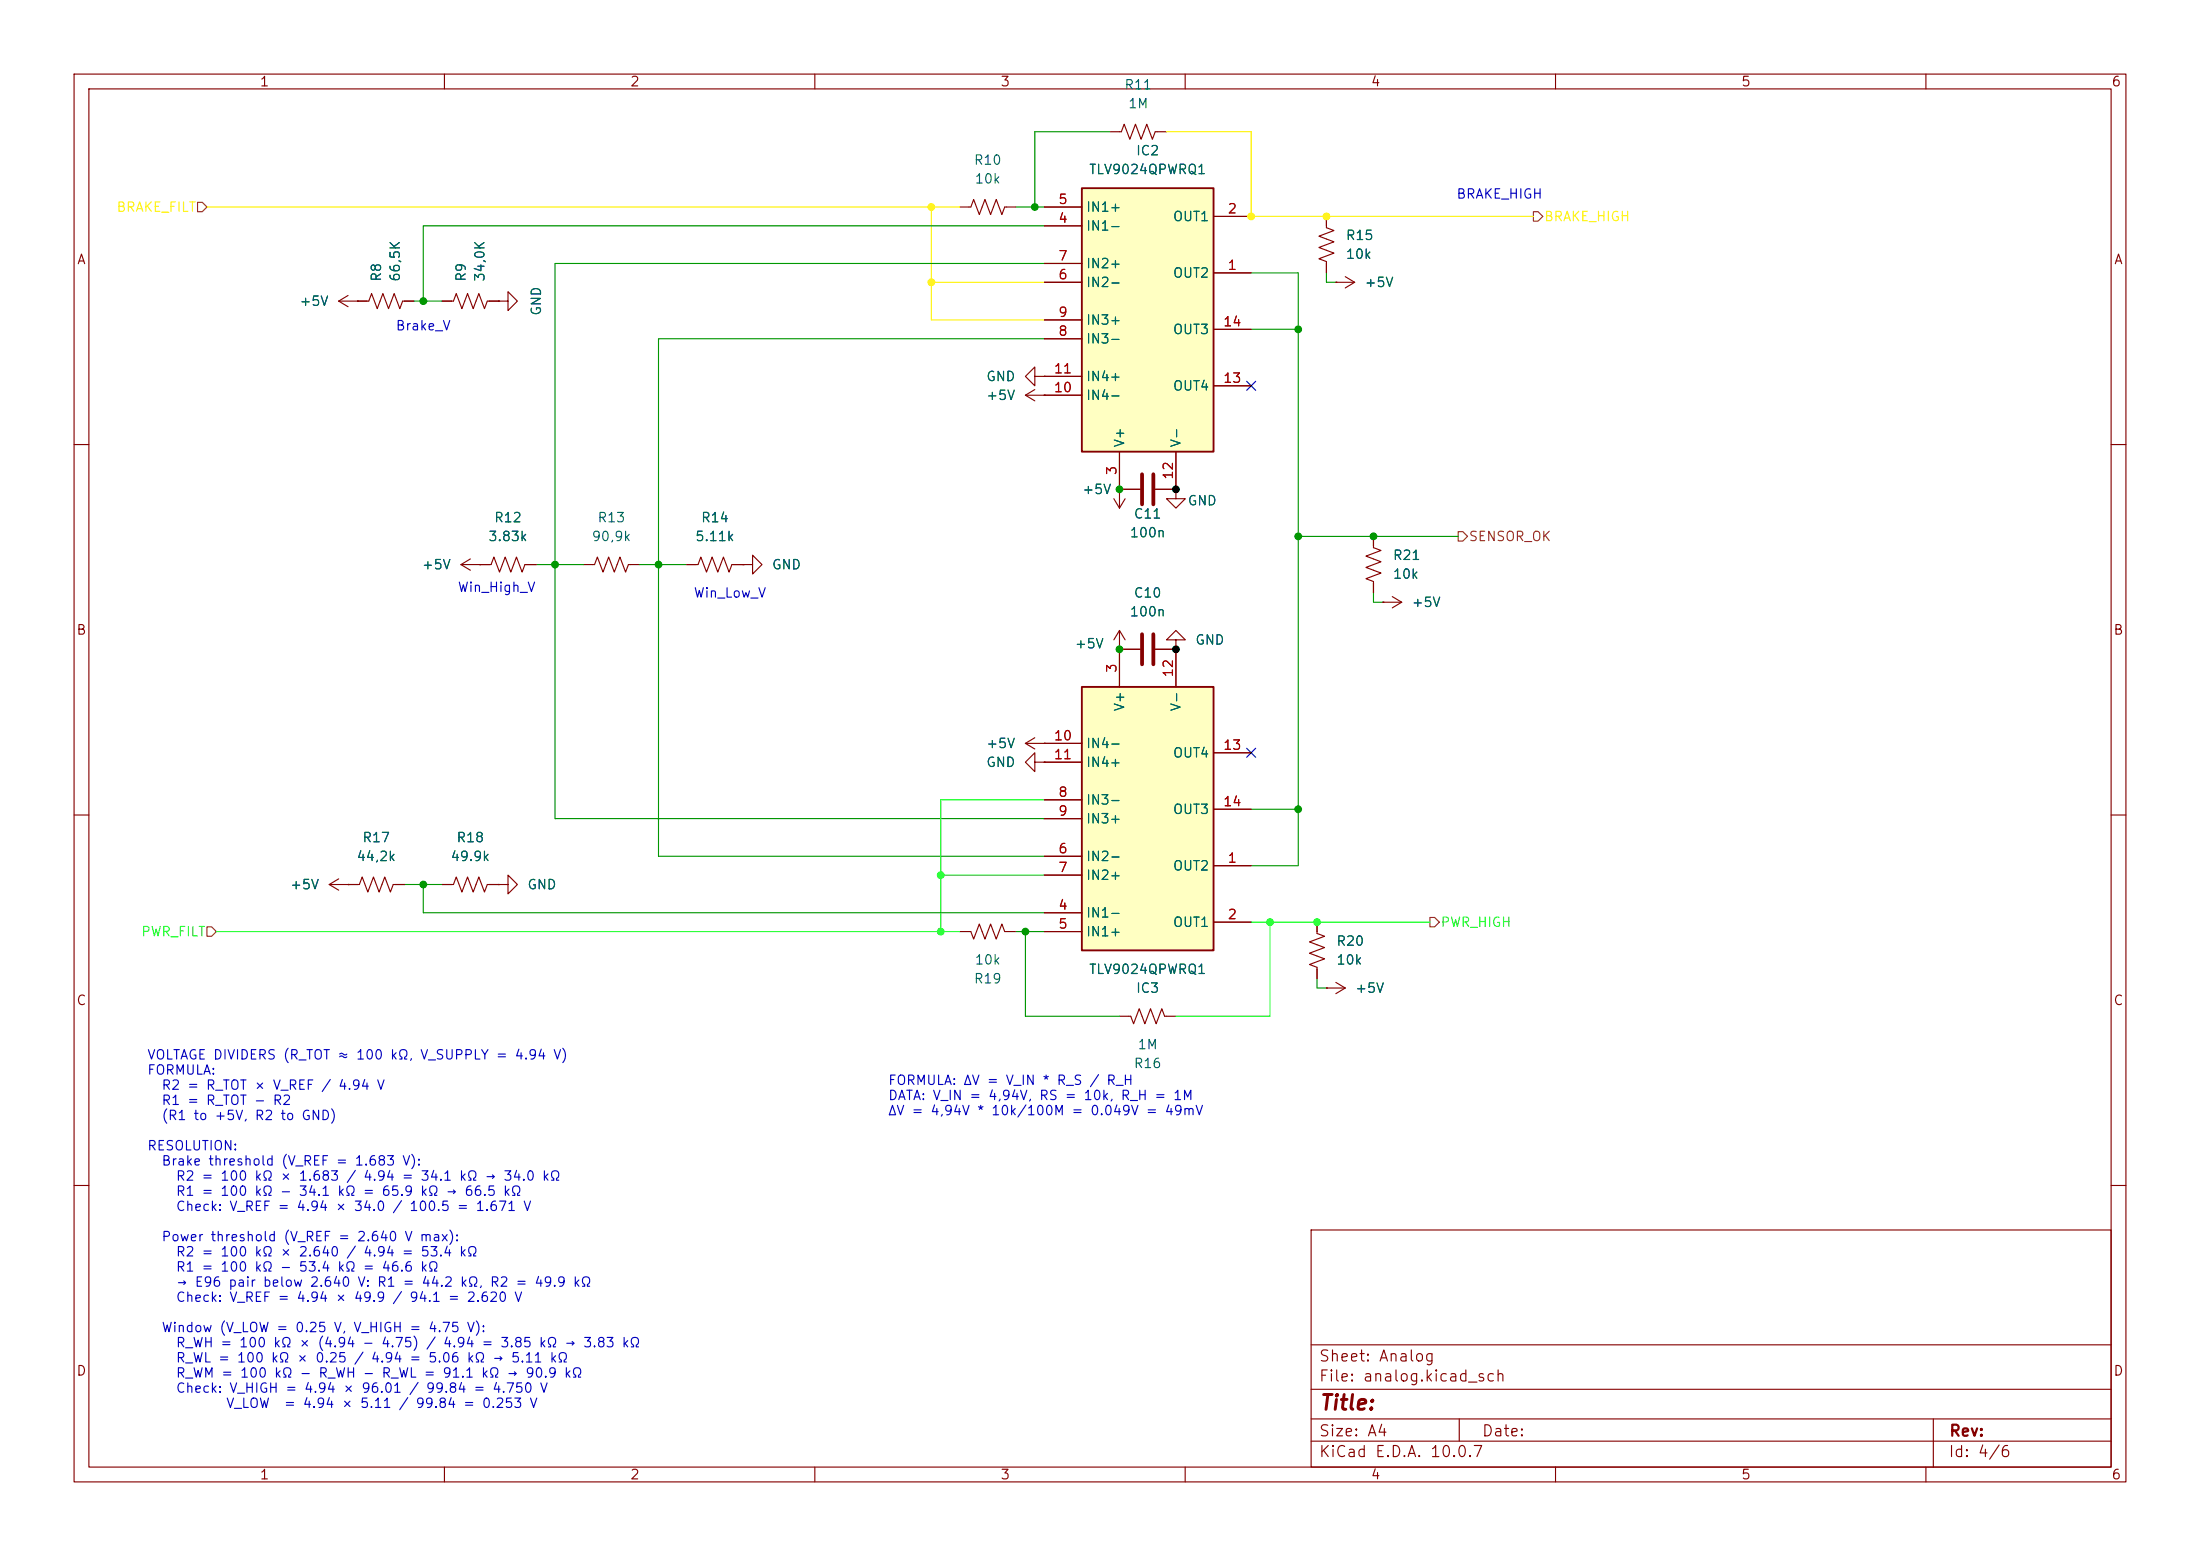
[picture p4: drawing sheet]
<svg xmlns="http://www.w3.org/2000/svg" width="297mm" height="210mm" viewBox="0 0 297 210" stroke-linecap="round" stroke-linejoin="round" font-family="sans-serif">
<g fill="none" stroke="#840000" stroke-width=".15">
<path d="M10 10h277v190h-277zM12 12h273v186h-273zM60 10v2M110 10v2M160 10v2M210 10v2M260 10v2M179.1 29.2v1.5l1 .4-2 .8 2 .7-2 .8 2 .8-2 .7 1 .4v1.5M180.3 38.1h.1M180.3 38.1h2.6M181.6 37.3l1.3 .8M182.9 38.1l-1.3 .8"/>
<path d="M67.3 40.6h1.3v-1.2l1.2 1.2-1.2 1.3v-1.3M67.3 40.6h.1M10 60h2M62.2 76.2h4.1l.4-1 .7 2 .8-2 .8 2 .7-2 .8 2 .4-1h1.5M62.2 76.2l1.3 .8M63.5 75.4l-1.3 .8M64.8 76.2h.1M78.7 76.2h1.6l.3-1 .8 2 .8-2 .7 2 .8-2 .8 2 .3-1h1.6M158.7 66v1.3h1.3l-1.3 1.3-1.2-1.3h1.2M158.7 66h.1M185.4 72.4v1.5l1 .4-2 .8 2 .7-2 .8 2 .7-2 .8 1 .4v1.5M285 60h2"/>
<path d="M139.7 99.6l-1.3 .7M151.1 87.6h.1M151.1 87.6h2.8M151.1 85.1l-.7 1.3M151.1 85.1l.8 1.3M151.1 85.1v2.5M156 87.6h2.7M158.7 86.4h1.3l-1.3-1.3-1.2 1.3h1.2v1.2M158.7 87.6h.1M186.7 81.3h.1M186.7 81.3h2.5M188 80.5l1.2 .8"/>
<path d="M189.2 81.3l-1.2 .7M10 110h2M44.4 119.4h4.1l.4-1 .8 2 .7-2 .8 2 .7-2 .8 2 .4-1h1.5M44.4 119.4l1.3 .7M45.7 118.6l-1.3 .8M47 119.4h.1M59.7 119.4h1.5l.4-1 .8 2 .7-2 .8 2 .7-2 .8 2 .4-1h1.5M138.4 100.3l1.3 .8M138.4 100.3h2.6M139.7 102.9v-1.3l-1.3 1.3 1.3 1.2v-1.2h1.3M141 102.9h.1M141 100.3h.1"/>
<path d="M285 110h2M129.5 125.7h1.6l.3 1 .8-2 .8 2 .7-2 .8 2 .8-2 .3 1h1.6M151.1 137.2h1.6l.3 1 .8-2.1 .8 2.1 .7-2.1 .8 2.1 .7-2.1 .4 1.1h1.5M10 160h2M177 166h108v32h-108zM285 160h2M60 198v2M110 198v2M160 198v2M177 194.5h108M177 191.5h108M177 187.5h108"/>
<path d="M177 181.5h108M197 191.5v3M210 198v2M260 198v2M261 191.5v6.5"/>
</g>
<path d="M154.2 85.6v4.1M155.7 85.6v4.1" fill="none" stroke="#840000" stroke-width=".51"/>
<path d="M146 92.7h17.8v35.6h-17.8z" fill="#ffffc2"/>
<path d="M146 92.7h17.8v35.6h-17.8z" fill="none" stroke="#840000" stroke-width=".25"/>
<g fill="none" stroke="#840000" stroke-width=".15">
<path d="M151.1 87.6v5.1M158.7 87.6v5.1M141 115.6h5M141 118.1h5M141 108h5M141 110.5h5M141 100.3h5M141 102.9h5M163.8 116.8h5.1M163.8 101.6h5.1M163.8 109.2h5.1M141 123.2h5"/>
<path d="M141 125.7h5M163.8 124.5h5.1"/>
</g>
<path d="M146 25.4h17.8v35.6h-17.8z" fill="#ffffc2"/>
<path d="M146 25.4h17.8v35.6h-17.8z" fill="none" stroke="#840000" stroke-width=".25"/>
<g fill="none" stroke="#840000" stroke-width=".15">
<path d="M149.9 17.8h1.5l.4-1 .7 2 .8-2 .8 2 .7-2 .8 2 .4-1h1.5M47 39.9l-1.3 .7M129.5 27.9h1.6l.3-1 .8 2.1 .8-2.1 .7 2.1 .8-2.1 .8 2.1 .3-1.1h1.6M141 30.5h5M141 27.9h5M141 38.1h5M141 35.6h5M163.8 36.8h5.1M163.8 29.2h5.1M179.1 29.2v1.3M179.1 35.6v1.2M180.3 38.1h.1"/>
<path d="M45.7 40.6h4.1l.4-1 .7 2.1 .8-2.1 .8 2.1 .7-2.1 .8 2.1 .4-1.1h1.5M45.7 40.6l1.3 .8M48.3 40.6h.1M59.7 40.6h1.5l.4-1 .8 2.1 .7-2.1 .8 2.1 .7-2.1 .8 2.1 .4-1.1h1.5M67.3 40.6h.1M138.4 53.3h7.6M138.4 53.3l1.3 .8M139.7 50.8v-1.3l-1.3 1.3 1.3 1.3v-1.3h1.3M139.7 52.6l-1.3 .7M141 53.3h.1M141 50.8h.1M141 45.7h5"/>
<path d="M141 43.2h5M141 50.8h5M163.8 52.1h5.1M163.8 44.5h5.1M64.8 76.2h.1M64.8 76.2h1.2M71.1 76.2h1.3M92.7 76.2h1.5l.4-1 .8 2 .7-2 .8 2 .8-2 .7 2 .4-1h1.5M100.3 76.2h1.3v-1.3l1.3 1.3-1.3 1.3v-1.3M100.3 76.2h.1M150.4 67.3l.7 1.3M151.1 66h.1"/>
<path d="M151.1 61v7.6M151.1 66h2.8M151.9 67.3l-.8 1.3M156 66h2.7M158.7 66h.1M158.7 61v5M185.4 72.4v1.3M185.4 78.7v1.3M151.1 87.6h.1M151.1 87.6v5.1M151.1 87.6h2.8M156 87.6h2.7"/>
<path d="M158.7 87.6h.1M158.7 87.6v5.1M186.7 81.3h.1M47 119.4h.1M47 119.4h1.3M53.3 119.4h1.3M59.7 119.4h1.3M66 119.4h1.3M67.3 119.4h1.3v-1.3l1.2 1.3-1.2 1.3v-1.3M67.3 119.4h.1M141 102.9h.1M141 100.3h.1"/>
<path d="M141 115.6h5M141 118.1h5M141 108h5M141 110.5h5M141 100.3h5M141 102.9h5M163.8 116.8h5.1M163.8 101.6h5.1M163.8 109.2h5.1M141 123.2h5M141 125.7h5M163.8 124.5h5.1"/>
<path d="M177.8 124.5v1.5l1 .4-2 .7 2 .8-2 .8 2 .7-2 .8 1 .4v1.5M179.1 133.4h.1M179.1 133.4h2.5M180.3 132.6l1.3 .8M181.6 133.4l-1.3 .7"/>
</g>
<path d="M154.2 64v4.1M155.7 64v4.1" fill="none" stroke="#840000" stroke-width=".51"/>
<path d="M26.7 27.3h.6l.6 .6-.6 .7h-.6zM207 28.6h.6l.7 .6-.7 .6h-.6zM196.8 71.8h.7l.6 .6-.6 .6h-.7zM27.9 125.1h.7l.6 .6-.6 .7h-.7zM193 123.8h.7l.6 .7-.6 .6h-.7z" fill="none" stroke="#725600" stroke-width=".15"/>
<path d="M127 118.1h14M141 108h-14v17.7M29.2 125.7h100.3M168.9 124.5h24.1M171.4 124.5v12.7h-12.7" fill="none" stroke="#13ff23" stroke-width=".15"/>
<g fill="none" stroke="#009600" stroke-width=".15">
<path d="M149.9 17.8h-10.2v10.1M137.2 27.9h3.8M141 35.6h-66.1v74.9h66.1M141 30.5h-83.9v10.1M168.9 36.8h6.4v80h-6.4M179.1 36.8v1.3h1.2M55.9 40.6h3.8M141 45.7h-52.1v69.9h52.1M168.9 44.5h6.4M72.4 76.2h6.3M86.4 76.2h6.3M175.3 72.4h21.5"/>
<path d="M185.4 80v1.3h1.3M54.6 119.4h5.1M57.1 119.4v3.8h83.9M168.9 109.2h6.4M137.2 125.7h3.8M138.4 125.7v11.5h12.7M177.8 132.1v1.3h1.3"/>
</g>
<path d="M157.5 17.8h11.4v11.4h38.1M27.9 27.9h101.6M125.7 27.9v15.3h15.3M125.7 38.1h15.3" fill="none" stroke="#fff200" stroke-width=".15"/>
<path d="M168.3 51.5l1.2 1.2M169.5 51.5l-1.2 1.2M168.3 101l1.2 1.2M169.5 101l-1.2 1.2" fill="none" stroke="#000084" stroke-width=".15"/>
<g fill="#009600" stroke="#009600" stroke-width=".14">
<circle cx="151.1" cy="87.6" r=".46"/>
<circle cx="175.3" cy="109.2" r=".46"/>
<circle cx="57.1" cy="119.4" r=".46"/>
<circle cx="138.4" cy="125.7" r=".46"/>
<circle cx="139.7" cy="27.9" r=".46"/>
<circle cx="88.9" cy="76.2" r=".46"/>
<circle cx="74.9" cy="76.2" r=".46"/>
<circle cx="57.1" cy="40.6" r=".46"/>
<circle cx="175.3" cy="72.4" r=".46"/>
<circle cx="185.4" cy="72.4" r=".46"/>
<circle cx="175.3" cy="44.5" r=".46"/>
<circle cx="151.1" cy="66" r=".46"/>
</g>
<g fill="#000" stroke="#000" stroke-width=".14">
<circle cx="158.7" cy="66" r=".46"/>
<circle cx="158.7" cy="87.6" r=".46"/>
</g>
<g fill="#13ff23" stroke="#13ff23" stroke-width=".14">
<circle cx="171.4" cy="124.5" r=".46"/>
<circle cx="177.8" cy="124.5" r=".46"/>
<circle cx="127" cy="125.7" r=".46"/>
<circle cx="127" cy="118.1" r=".46"/>
</g>
<g fill="#fff200" stroke="#fff200" stroke-width=".14">
<circle cx="125.7" cy="27.9" r=".46"/>
<circle cx="125.7" cy="38.1" r=".46"/>
<circle cx="168.9" cy="29.2" r=".46"/>
<circle cx="179.1" cy="29.2" r=".46"/>
</g>
<text font-size="2" fill="#840000" x="178" y="190.8">Title:</text>
<g font-size="1.5" fill="#840000">
<text x="178" y="184.1">Sheet: Analog</text>
<text x="178" y="186.8">File: analog.kicad_sch</text>
<text x="178" y="197">KiCad E.D.A. 10.0.7</text>
<text x="178" y="194.2">Size: A4</text>
<text x="200" y="194.2">Date:</text>
<text x="263" y="197">Id: 4/6</text>
<text x="263" y="194.2">Rev:</text>
</g>
<g font-size="1.3" fill="#840000">
<text x="35" y="12">1</text>
<text x="85" y="12">2</text>
<text x="135" y="12">3</text>
<text x="185" y="12">4</text>
<text x="235" y="12">5</text>
<text x="285" y="12">6</text>
<text x="10.3" y="36">A</text>
<text x="285.3" y="36">A</text>
<text x="10.2" y="86">B</text>
<text x="285.2" y="86">B</text>
<text x="10.2" y="136">C</text>
<text x="285.2" y="136">C</text>
<text x="10.2" y="186">D</text>
<text x="285.2" y="186">D</text>
<text x="35" y="200">1</text>
<text x="85" y="200">2</text>
<text x="135" y="200">3</text>
<text x="185" y="200">4</text>
<text x="235" y="200">5</text>
<text x="285" y="200">6</text>
</g>
<g font-size="1.3" fill="#006464">
<text x="151.7" y="12.4">R11</text>
<text x="152.2" y="14.9">1M</text>
<text x="131.4" y="22.6">R10</text>
<text x="146.9" y="23.8">TLV9024QPWRQ1</text>
<text x="153.3" y="21.3">IC2</text>
<text x="131.5" y="25.1">10k</text>
<text x="146.5" y="28.9">IN1+</text>
<text x="146.5" y="31.4">IN1-</text>
<text x="158.3" y="30.2">OUT1</text>
<text x="181.6" y="32.7">R15</text>
<text x="181.6" y="35.3">10k</text>
<text x="40.3" y="41.6">+5V</text>
<text x="51.8" y="38.1" transform="rotate(-90 51.8 38.1)">R8</text>
<text x="54.3" y="38.1" transform="rotate(-90 54.3 38.1)">66,5K</text>
<text x="63.2" y="38.1" transform="rotate(-90 63.2 38.1)">R9</text>
<text x="65.7" y="38.1" transform="rotate(-90 65.7 38.1)">34,0K</text>
<text x="146.5" y="39.1">IN2-</text>
<text x="146.5" y="36.5">IN2+</text>
<text x="158.3" y="37.8">OUT2</text>
<text x="184.1" y="39.1">+5V</text>
<text x="73.4" y="42.7" transform="rotate(-90 73.4 42.7)">GND</text>
<text x="146.5" y="46.7">IN3-</text>
<text x="146.5" y="44.1">IN3+</text>
<text x="158.3" y="45.4">OUT3</text>
<text x="133.1" y="51.8">GND</text>
<text x="146.5" y="51.8">IN4+</text>
<text x="158.3" y="53">OUT4</text>
<text x="133.1" y="54.3">+5V</text>
<text x="146.5" y="54.3">IN4-</text>
<text x="152.1" y="60.5" transform="rotate(-90 152.1 60.5)">V+</text>
<text x="159.7" y="60.5" transform="rotate(-90 159.7 60.5)">V-</text>
<text x="66.6" y="70.8">R12</text>
<text x="80.6" y="70.8">R13</text>
<text x="94.5" y="70.8">R14</text>
<text x="146" y="67">+5V</text>
<text x="153" y="70.3">C11</text>
<text x="160.2" y="68.5">GND</text>
<text x="56.9" y="77.2">+5V</text>
<text x="65.8" y="73.4">3.83k</text>
<text x="79.8" y="73.4">90,9k</text>
<text x="93.8" y="73.4">5.11k</text>
<text x="104.1" y="77.2">GND</text>
<text x="152.4" y="72.8">100n</text>
<text x="187.9" y="75.9">R21</text>
<text x="152.4" y="83.5">100n</text>
<text x="153" y="81">C10</text>
<text x="187.9" y="78.4">10k</text>
<text x="190.5" y="82.2">+5V</text>
<text x="145" y="87.8">+5V</text>
<text x="161.3" y="87.3">GND</text>
<text x="133.1" y="101.3">+5V</text>
<text x="146.5" y="101.3">IN4-</text>
<text x="152.1" y="96.1" transform="rotate(-90 152.1 96.1)">V+</text>
<text x="159.7" y="96.1" transform="rotate(-90 159.7 96.1)">V-</text>
<text x="133.1" y="103.8">GND</text>
<text x="146.5" y="103.8">IN4+</text>
<text x="158.3" y="102.6">OUT4</text>
<text x="48.8" y="114">R17</text>
<text x="61.5" y="114">R18</text>
<text x="146.5" y="108.9">IN3-</text>
<text x="146.5" y="111.5">IN3+</text>
<text x="158.3" y="110.2">OUT3</text>
<text x="48" y="116.5">44,2k</text>
<text x="60.7" y="116.5">49.9k</text>
<text x="146.5" y="116.5">IN2-</text>
<text x="146.5" y="119.1">IN2+</text>
<text x="158.3" y="117.8">OUT2</text>
<text x="39.1" y="120.3">+5V</text>
<text x="71.1" y="120.3">GND</text>
<text x="146.5" y="124.2">IN1-</text>
<text x="158.3" y="125.4">OUT1</text>
<text x="131.5" y="130.5">10k</text>
<text x="146.5" y="126.7">IN1+</text>
<text x="146.9" y="131.8">TLV9024QPWRQ1</text>
<text x="180.3" y="128">R20</text>
<text x="180.3" y="130.5">10k</text>
<text x="131.4" y="133">R19</text>
<text x="153.3" y="134.3">IC3</text>
<text x="182.9" y="134.3">+5V</text>
<text x="153.5" y="141.9">1M</text>
<text x="153" y="144.5">R16</text>
</g>
<g font-size="1.3" fill="#fff200">
<text x="15.6" y="28.9">BRAKE_FILT</text>
<text x="208.4" y="30.2">BRAKE_HIGH</text>
</g>
<g font-size="1.3" fill="#a90000">
<text x="142.8" y="27.9">5</text>
<text x="165.6" y="29.1">2</text>
<text x="142.8" y="30.4">4</text>
<text x="142.8" y="35.5">7</text>
<text x="142.8" y="38">6</text>
<text x="165.6" y="36.7">1</text>
<text x="142.8" y="45.6">8</text>
<text x="142.8" y="43.1">9</text>
<text x="165" y="44.4">14</text>
<text x="142.2" y="53.3">10</text>
<text x="142.2" y="50.7">11</text>
<text x="165" y="52">13</text>
<text x="151" y="64.2" transform="rotate(-90 151 64.2)">3</text>
<text x="158.7" y="64.8" transform="rotate(-90 158.7 64.8)">12</text>
<text x="151" y="90.9" transform="rotate(-90 151 90.9)">3</text>
<text x="158.7" y="91.5" transform="rotate(-90 158.7 91.5)">12</text>
<text x="142.2" y="100.2">10</text>
<text x="165" y="101.5">13</text>
<text x="142.2" y="102.8">11</text>
<text x="142.8" y="107.9">8</text>
<text x="142.8" y="110.4">9</text>
<text x="165" y="109.1">14</text>
<text x="142.8" y="115.5">6</text>
<text x="142.8" y="118">7</text>
<text x="165.6" y="116.8">1</text>
<text x="142.8" y="123.1">4</text>
<text x="142.8" y="125.6">5</text>
<text x="165.6" y="124.4">2</text>
</g>
<g font-size="1.3" fill="#0000c2">
<text x="196.5" y="27.1">BRAKE_HIGH</text>
<text x="53.3" y="44.9">Brake_V</text>
<text x="61.7" y="80.2">Win_High_V</text>
<text x="93.6" y="81">Win_Low_V</text>
<text x="19.8" y="143.3">VOLTAGE DIVIDERS (R_TOT ≈ 100 kΩ, V_SUPPLY = 4.94 V)</text>
<text x="19.8" y="145.4">FORMULA:</text>
<text x="21.7" y="147.4">R2 = R_TOT × V_REF / 4.94 V</text>
<text x="21.7" y="149.5">R1 = R_TOT − R2</text>
<text x="119.8" y="146.8">FORMULA: ΔV = V_IN * R_S / R_H</text>
<text x="119.8" y="148.8">DATA: V_IN = 4,94V, RS = 10k, R_H = 1M</text>
<text x="19.8" y="155.6">RESOLUTION:</text>
<text x="21.7" y="151.5">(R1 to +5V, R2 to GND)</text>
<text x="119.8" y="150.8">ΔV = 4,94V * 10k/100M = 0.049V = 49mV</text>
<text x="21.7" y="157.6">Brake threshold (V_REF = 1.683 V):</text>
<text x="23.7" y="159.7">R2 = 100 kΩ × 1.683 / 4.94 = 34.1 kΩ → 34.0 kΩ</text>
<text x="23.7" y="161.7">R1 = 100 kΩ − 34.1 kΩ = 65.9 kΩ → 66.5 kΩ</text>
<text x="21.7" y="167.9">Power threshold (V_REF = 2.640 V max):</text>
<text x="23.7" y="163.8">Check: V_REF = 4.94 × 34.0 / 100.5 = 1.671 V</text>
<text x="23.7" y="169.9">R2 = 100 kΩ × 2.640 / 4.94 = 53.4 kΩ</text>
<text x="23.7" y="171.9">R1 = 100 kΩ − 53.4 kΩ = 46.6 kΩ</text>
<text x="23.7" y="174">→ E96 pair below 2.640 V: R1 = 44.2 kΩ, R2 = 49.9 kΩ</text>
<text x="23.7" y="176">Check: V_REF = 4.94 × 49.9 / 94.1 = 2.620 V</text>
<text x="21.7" y="180.1">Window (V_LOW = 0.25 V, V_HIGH = 4.75 V):</text>
<text x="23.7" y="182.2">R_WH = 100 kΩ × (4.94 − 4.75) / 4.94 = 3.85 kΩ → 3.83 kΩ</text>
<text x="23.7" y="184.2">R_WL = 100 kΩ × 0.25 / 4.94 = 5.06 kΩ → 5.11 kΩ</text>
<text x="23.7" y="186.3">R_WM = 100 kΩ − R_WH − R_WL = 91.1 kΩ → 90.9 kΩ</text>
<text x="23.7" y="188.3">Check: V_HIGH = 4.94 × 96.01 / 99.84 = 4.750 V</text>
<text x="30.4" y="190.3">V_LOW</text>
<text x="38.2" y="190.3">= 4.94 × 5.11 / 99.84 = 0.253 V</text>
</g>
<text font-size="1.3" fill="#725600" x="198.2" y="73.4">SENSOR_OK</text>
<g font-size="1.3" fill="#13ff23">
<text x="194.4" y="125.4">PWR_HIGH</text>
<text x="19" y="126.7">PWR_FILT</text>
</g>
</svg>
